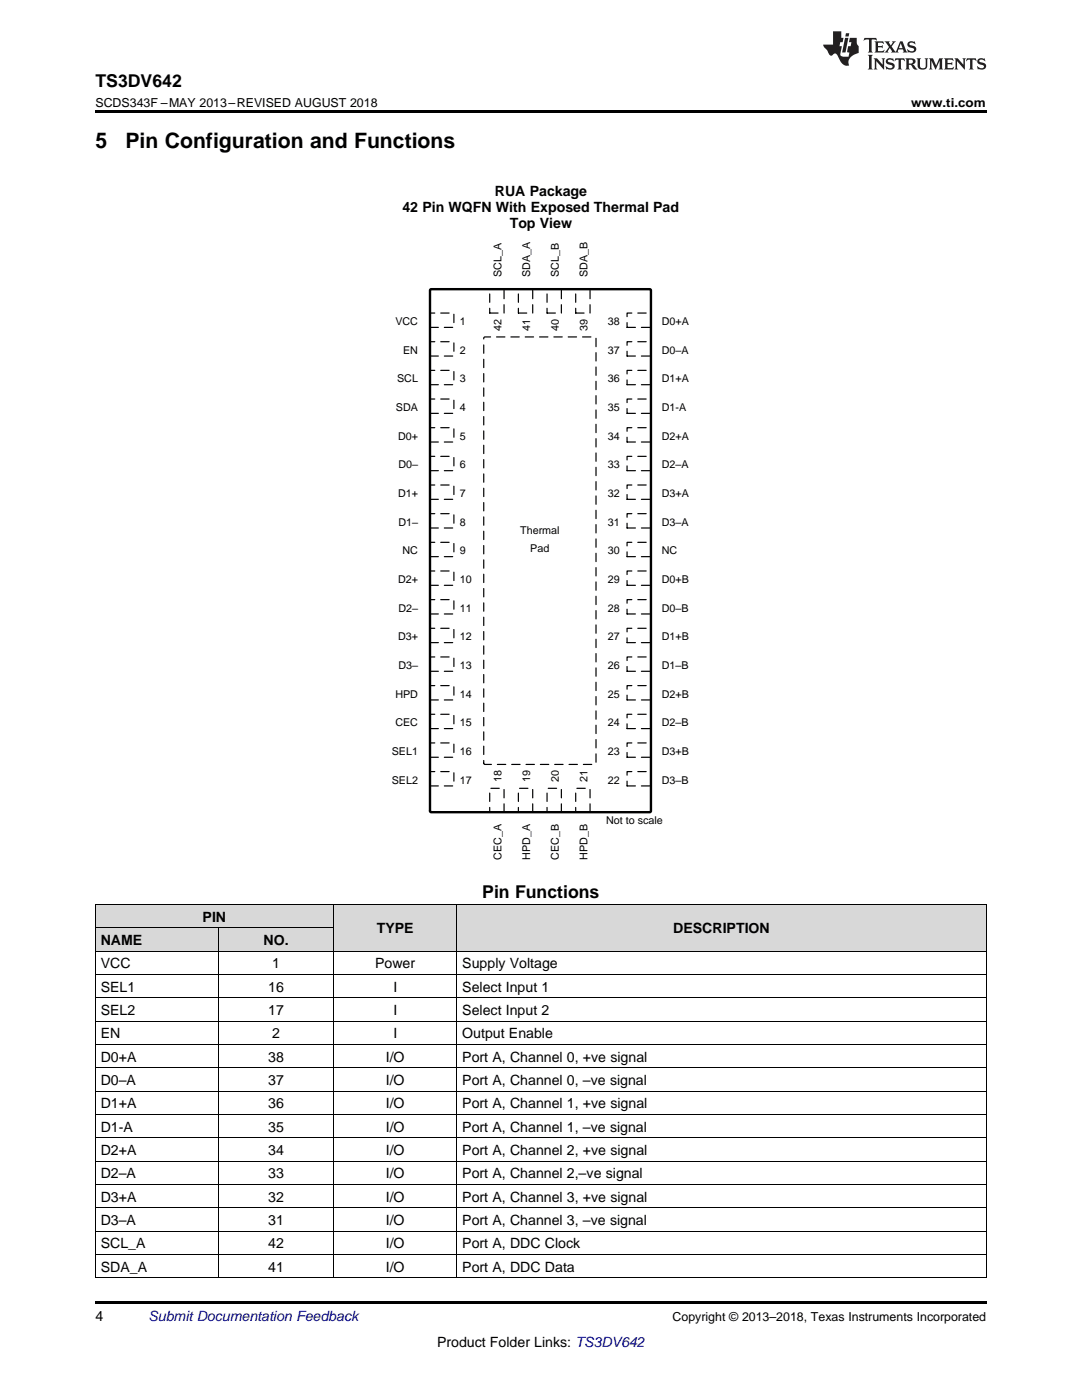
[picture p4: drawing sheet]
<svg xmlns="http://www.w3.org/2000/svg" width="216mm" height="279mm" viewBox="0 0 216 279" stroke-linecap="round" stroke-linejoin="round" font-family="sans-serif">
<g fill="#d8d8d8">
<path d="M66.6 180.6h24.6v9.3h-24.6z"/>
<path d="M91.2 180.6h105.6v9.3h-105.6z"/>
<path d="M19 185.2h24.7v4.7h-24.7z"/>
<path d="M43.7 185.2h22.9v4.7h-22.9z"/>
<path d="M19 180.6h24.7v4.6h-24.7z"/>
<path d="M43.7 180.6h22.9v4.6h-22.9z"/>
</g>
<path d="M19 259.7h177.8v.5h-177.8z" fill="#000"/>
<g fill="none" stroke="#000" stroke-width=".2">
<path d="M19 199.1h177.8M19 194.5h177.8M19 189.8h177.8M19 185.2h47.6M19 180.5h177.8M19.1 180.5v74.6M43.6 185.2v69.9M66.5 180.5v74.6M91.1 180.5v74.6M196.8 180.5v74.6M19 217.8h177.8M19 213.1h177.8"/>
<path d="M19 208.4h177.8M19 203.8h177.8M19 236.4h177.8M19 231.7h177.8M19 227.1h177.8M19 222.4h177.8M19 255h177.8M19 250.3h177.8M19 245.7h177.8M19 241h177.8"/>
</g>
<path d="M96.5 152.3l.3 .3h21.9l.2-.3v-84.8l-.2-.3h-21.9l-.3 .3v84.8" fill="none" stroke="#000" stroke-width=".24" stroke-dasharray="1.7 1.2"/>
<path d="M85.8 62.5h4.8v2.8h-4.8z" fill-rule="evenodd" fill="#fff"/>
<path d="M85.8 62.5h4.8v2.8h-4.8z" fill="none" stroke="#000" stroke-width=".24" stroke-dasharray="1.7 1.2"/>
<path d="M85.8 68.2h4.8v2.9h-4.8z" fill-rule="evenodd" fill="#fff"/>
<path d="M85.8 68.2h4.8v2.9h-4.8z" fill="none" stroke="#000" stroke-width=".24" stroke-dasharray="1.7 1.2"/>
<path d="M85.8 73.9h4.8v2.9h-4.8z" fill-rule="evenodd" fill="#fff"/>
<path d="M85.8 73.9h4.8v2.9h-4.8z" fill="none" stroke="#000" stroke-width=".24" stroke-dasharray="1.7 1.2"/>
<path d="M85.8 79.6h4.8v2.9h-4.8z" fill-rule="evenodd" fill="#fff"/>
<path d="M85.8 79.6h4.8v2.9h-4.8z" fill="none" stroke="#000" stroke-width=".24" stroke-dasharray="1.7 1.2"/>
<path d="M85.8 85.4h4.8v2.8h-4.8z" fill-rule="evenodd" fill="#fff"/>
<path d="M85.8 85.4h4.8v2.8h-4.8z" fill="none" stroke="#000" stroke-width=".24" stroke-dasharray="1.7 1.2"/>
<path d="M85.8 91.1h4.8v2.8h-4.8z" fill-rule="evenodd" fill="#fff"/>
<path d="M85.8 91.1h4.8v2.8h-4.8z" fill="none" stroke="#000" stroke-width=".24" stroke-dasharray="1.7 1.2"/>
<path d="M85.8 96.8h4.8v2.9h-4.8z" fill-rule="evenodd" fill="#fff"/>
<path d="M85.8 96.8h4.8v2.9h-4.8z" fill="none" stroke="#000" stroke-width=".24" stroke-dasharray="1.7 1.2"/>
<path d="M85.8 102.5h4.8v2.9h-4.8z" fill-rule="evenodd" fill="#fff"/>
<path d="M85.8 102.5h4.8v2.9h-4.8z" fill="none" stroke="#000" stroke-width=".24" stroke-dasharray="1.7 1.2"/>
<path d="M85.8 108.2h4.8v2.9h-4.8z" fill-rule="evenodd" fill="#fff"/>
<path d="M85.8 108.2h4.8v2.9h-4.8z" fill="none" stroke="#000" stroke-width=".24" stroke-dasharray="1.7 1.2"/>
<path d="M85.8 114h4.8v2.8h-4.8z" fill-rule="evenodd" fill="#fff"/>
<path d="M85.8 114h4.8v2.8h-4.8z" fill="none" stroke="#000" stroke-width=".24" stroke-dasharray="1.7 1.2"/>
<path d="M85.8 119.7h4.8v2.8h-4.8z" fill-rule="evenodd" fill="#fff"/>
<path d="M85.8 119.7h4.8v2.8h-4.8z" fill="none" stroke="#000" stroke-width=".24" stroke-dasharray="1.7 1.2"/>
<path d="M85.8 125.4h4.8v2.9h-4.8z" fill-rule="evenodd" fill="#fff"/>
<path d="M85.8 125.4h4.8v2.9h-4.8z" fill="none" stroke="#000" stroke-width=".24" stroke-dasharray="1.7 1.2"/>
<path d="M85.8 131.1h4.8v2.9h-4.8z" fill-rule="evenodd" fill="#fff"/>
<path d="M85.8 131.1h4.8v2.9h-4.8z" fill="none" stroke="#000" stroke-width=".24" stroke-dasharray="1.7 1.2"/>
<path d="M85.8 136.8h4.8v2.9h-4.8z" fill-rule="evenodd" fill="#fff"/>
<path d="M85.8 136.8h4.8v2.9h-4.8z" fill="none" stroke="#000" stroke-width=".24" stroke-dasharray="1.7 1.2"/>
<path d="M85.8 142.5h4.8v2.9h-4.8z" fill-rule="evenodd" fill="#fff"/>
<path d="M85.8 142.5h4.8v2.9h-4.8z" fill="none" stroke="#000" stroke-width=".24" stroke-dasharray="1.7 1.2"/>
<path d="M85.8 148.3h4.8v2.8h-4.8z" fill-rule="evenodd" fill="#fff"/>
<path d="M85.8 148.3h4.8v2.8h-4.8z" fill="none" stroke="#000" stroke-width=".24" stroke-dasharray="1.7 1.2"/>
<path d="M85.8 154h4.8v2.8h-4.8z" fill-rule="evenodd" fill="#fff"/>
<path d="M85.8 154h4.8v2.8h-4.8z" fill="none" stroke="#000" stroke-width=".24" stroke-dasharray="1.7 1.2"/>
<path d="M97.7 157.3h2.9v4.8h-2.9z" fill-rule="evenodd" fill="#fff"/>
<path d="M97.7 157.3h2.9v4.8h-2.9z" fill="none" stroke="#000" stroke-width=".24" stroke-dasharray="1.7 1.2"/>
<path d="M103.4 157.3h2.9v4.8h-2.9z" fill-rule="evenodd" fill="#fff"/>
<path d="M103.4 157.3h2.9v4.8h-2.9z" fill="none" stroke="#000" stroke-width=".24" stroke-dasharray="1.7 1.2"/>
<path d="M109.2 157.3h2.8v4.8h-2.8z" fill-rule="evenodd" fill="#fff"/>
<path d="M109.2 157.3h2.8v4.8h-2.8z" fill="none" stroke="#000" stroke-width=".24" stroke-dasharray="1.7 1.2"/>
<path d="M114.9 157.3h2.8v4.8h-2.8z" fill-rule="evenodd" fill="#fff"/>
<path d="M114.9 157.3h2.8v4.8h-2.8z" fill="none" stroke="#000" stroke-width=".24" stroke-dasharray="1.7 1.2"/>
<path d="M125.1 154h4.8v2.8h-4.8z" fill-rule="evenodd" fill="#fff"/>
<path d="M125.1 154h4.8v2.8h-4.8z" fill="none" stroke="#000" stroke-width=".24" stroke-dasharray="1.7 1.2"/>
<path d="M125.1 148.3h4.8v2.8h-4.8z" fill-rule="evenodd" fill="#fff"/>
<path d="M125.1 148.3h4.8v2.8h-4.8z" fill="none" stroke="#000" stroke-width=".24" stroke-dasharray="1.7 1.2"/>
<path d="M125.1 142.5h4.8v2.9h-4.8z" fill-rule="evenodd" fill="#fff"/>
<path d="M125.1 142.5h4.8v2.9h-4.8z" fill="none" stroke="#000" stroke-width=".24" stroke-dasharray="1.7 1.2"/>
<path d="M125.1 136.8h4.8v2.9h-4.8z" fill-rule="evenodd" fill="#fff"/>
<path d="M125.1 136.8h4.8v2.9h-4.8z" fill="none" stroke="#000" stroke-width=".24" stroke-dasharray="1.7 1.2"/>
<path d="M125.1 131.1h4.8v2.9h-4.8z" fill-rule="evenodd" fill="#fff"/>
<path d="M125.1 131.1h4.8v2.9h-4.8z" fill="none" stroke="#000" stroke-width=".24" stroke-dasharray="1.7 1.2"/>
<path d="M125.1 125.4h4.8v2.9h-4.8z" fill-rule="evenodd" fill="#fff"/>
<path d="M125.1 125.4h4.8v2.9h-4.8z" fill="none" stroke="#000" stroke-width=".24" stroke-dasharray="1.7 1.2"/>
<path d="M125.1 119.7h4.8v2.8h-4.8z" fill-rule="evenodd" fill="#fff"/>
<path d="M125.1 119.7h4.8v2.8h-4.8z" fill="none" stroke="#000" stroke-width=".24" stroke-dasharray="1.7 1.2"/>
<path d="M125.1 114h4.8v2.8h-4.8z" fill-rule="evenodd" fill="#fff"/>
<path d="M125.1 114h4.8v2.8h-4.8z" fill="none" stroke="#000" stroke-width=".24" stroke-dasharray="1.7 1.2"/>
<path d="M125.1 108.2h4.8v2.9h-4.8z" fill-rule="evenodd" fill="#fff"/>
<path d="M125.1 108.2h4.8v2.9h-4.8z" fill="none" stroke="#000" stroke-width=".24" stroke-dasharray="1.7 1.2"/>
<path d="M125.1 102.5h4.8v2.9h-4.8z" fill-rule="evenodd" fill="#fff"/>
<path d="M125.1 102.5h4.8v2.9h-4.8z" fill="none" stroke="#000" stroke-width=".24" stroke-dasharray="1.7 1.2"/>
<path d="M125.1 96.8h4.8v2.9h-4.8z" fill-rule="evenodd" fill="#fff"/>
<path d="M125.1 96.8h4.8v2.9h-4.8z" fill="none" stroke="#000" stroke-width=".24" stroke-dasharray="1.7 1.2"/>
<path d="M125.1 91.1h4.8v2.8h-4.8z" fill-rule="evenodd" fill="#fff"/>
<path d="M125.1 91.1h4.8v2.8h-4.8z" fill="none" stroke="#000" stroke-width=".24" stroke-dasharray="1.7 1.2"/>
<path d="M125.1 85.4h4.8v2.8h-4.8z" fill-rule="evenodd" fill="#fff"/>
<path d="M125.1 85.4h4.8v2.8h-4.8z" fill="none" stroke="#000" stroke-width=".24" stroke-dasharray="1.7 1.2"/>
<path d="M125.1 79.6h4.8v2.9h-4.8z" fill-rule="evenodd" fill="#fff"/>
<path d="M125.1 79.6h4.8v2.9h-4.8z" fill="none" stroke="#000" stroke-width=".24" stroke-dasharray="1.7 1.2"/>
<path d="M125.1 73.9h4.8v2.9h-4.8z" fill-rule="evenodd" fill="#fff"/>
<path d="M125.1 73.9h4.8v2.9h-4.8z" fill="none" stroke="#000" stroke-width=".24" stroke-dasharray="1.7 1.2"/>
<path d="M125.1 68.2h4.8v2.9h-4.8z" fill-rule="evenodd" fill="#fff"/>
<path d="M125.1 68.2h4.8v2.9h-4.8z" fill="none" stroke="#000" stroke-width=".24" stroke-dasharray="1.7 1.2"/>
<path d="M125.1 62.5h4.8v2.8h-4.8z" fill-rule="evenodd" fill="#fff"/>
<path d="M125.1 62.5h4.8v2.8h-4.8z" fill="none" stroke="#000" stroke-width=".24" stroke-dasharray="1.7 1.2"/>
<path d="M114.9 57.7h2.8v4.8h-2.8z" fill-rule="evenodd" fill="#fff"/>
<path d="M114.9 57.7h2.8v4.8h-2.8z" fill="none" stroke="#000" stroke-width=".24" stroke-dasharray="1.7 1.2"/>
<path d="M109.2 57.7h2.8v4.8h-2.8z" fill-rule="evenodd" fill="#fff"/>
<path d="M109.2 57.7h2.8v4.8h-2.8z" fill="none" stroke="#000" stroke-width=".24" stroke-dasharray="1.7 1.2"/>
<path d="M103.4 57.7h2.9v4.8h-2.9z" fill-rule="evenodd" fill="#fff"/>
<path d="M103.4 57.7h2.9v4.8h-2.9z" fill="none" stroke="#000" stroke-width=".24" stroke-dasharray="1.7 1.2"/>
<path d="M97.7 57.7h2.9v4.8h-2.9z" fill-rule="evenodd" fill="#fff"/>
<path d="M97.7 57.7h2.9v4.8h-2.9z" fill="none" stroke="#000" stroke-width=".24" stroke-dasharray="1.7 1.2"/>
<path d="M85.9 57.8h43.9v104.2h-43.9z" fill="none" stroke="#000" stroke-width=".48"/>
<path d="M19 22h177.8v.5h-177.8z" fill="#000"/>
<g fill="#231f20">
<path d="M172.5 7.6l-.1 .5 .4-.2h.6v.1v2.1l-.2 .4h.9l-.2-.4v-2.1l.1-.1h.5l.5 .2-.2-.5zM174.5 8.3l.2 .3v1.5l-.2 .4h1.8l.2-.6a1.04 1.04 0 0 1-1.3 .2v-.7h.6l.3 .2v-.6l-.3 .2h-.6v-.6l.8-.1 .4 .3-.2-.5zM176.5 8.3l.9 1.1-.9 1.1h.8l-.2-.2 .4-.7 .5 .7-.2 .2h1.5l-.2-.2 .2-.4h.9l.1 .4-.2 .2h1l-.3-.3-.7-1.9h-.5l-.9 2-.8-1 .9-1h-.8l.1 .3-.4 .5-.3-.6 .1-.2zM179.7 8.6l.4 1h-.7zM181.3 8.4a.63 .63 0 0 0-.2 .7 .63 .63 0 0 0 .6 .4l.6 .2 .1 .2a.75 .75 0 0 1-.7 .4 .75 .75 0 0 1-.6-.5l.1 .7 .1-.1a1.11 1.11 0 0 0 1.5-.6 1.13 1.13 0 0 0-1.2-.8l-.1-.4a1.04 1.04 0 0 1 1.2 .2l-.2-.5-.2 .1-.4-.2zM173.2 10.9l.2 .4v2.2l-.2 .4h1l-.3-.4v-2.2l.3-.4zM174.3 11.6l.3 .4v1.5l-.3 .4h.8l-.2-.4v-1.3l1.5 1.7v-1.9l.2-.4h-.7l.2 .4v.9l-1.1-1.3zM177 11.8a.62 .62 0 0 0-.2 .7 .62 .62 0 0 0 .6 .4l.6 .1 .1 .3a.76 .76 0 0 1-.7 .3 .76 .76 0 0 1-.7-.4l.2 .7 .1-.1a1.11 1.11 0 0 0 1.5-.6 1.13 1.13 0 0 0-1.2-.8l-.1-.4a1.04 1.04 0 0 1 1.2 .2l-.2-.6-.2 .1-.5-.1zM178.7 11.6l-.2 .6a.61 .61 0 0 1 .8-.3v1.6l-.2 .4h.9l-.2-.4v-1.6a.63 .63 0 0 1 .7 .3l-.1-.6zM180.6 11.6l.3 .4v1.5l-.3 .4h1l-.2-.2-.1-.8 .6 .2a.76 .76 0 0 0 1.2 .7l-1-1a.58 .58 0 0 0 .6-.5 .58 .58 0 0 0-.5-.6zM181.4 11.9h.1a.45 .45 0 0 1 .5 .1 .45 .45 0 0 1 .1 .5l-.8 .2zM182.9 11.6l.2 .2a2.17 2.17 0 0 0 .3 1.9 .99 .99 0 0 0 1.6-.6v-1.1l.2-.4h-.7l.2 .2a1.92 1.92 0 0 1-.2 1.8 .6 .6 0 0 1-.9-.5v-1.1l.2-.4zM185.4 11.6l.2 .4v1.5l-.2 .4h.7l-.2-.4v-1.4l.8 1.8 .8-1.8v1.4l-.2 .4h.9l-.2-.4v-1.5l.2-.4h-.8l-.6 1.5-.6-1.5zM188.4 11.6l.2 .4v1.5l-.2 .4h1.8l.1-.6a1.04 1.04 0 0 1-1.2 .1v-.6h.5l.4 .2v-.6l-.4 .2h-.5v-.7h.8l.3 .3-.1-.6zM190.5 11.6l.2 .4v1.5l-.2 .4h.7l-.2-.4v-1.3l1.5 1.7v-1.9l.2-.4h-.7l.2 .4v.9l-1.1-1.3zM192.9 11.6l-.1 .6a.61 .61 0 0 1 .7-.3l.1 1.6-.3 .4h1l-.3-.4 .1-1.6a.63 .63 0 0 1 .7 .3l-.1-.6zM195.2 11.8a.62 .62 0 0 0-.2 .7 .62 .62 0 0 0 .6 .4l.6 .1 .1 .3a.76 .76 0 0 1-.7 .3 .76 .76 0 0 1-.6-.4l.1 .7 .1-.1a1.11 1.11 0 0 0 1.6-.6 1.13 1.13 0 0 0-1.3-.8l-.1-.4a1.04 1.04 0 0 1 1.2 .2l-.1-.6-.2 .1-.5-.1z"/>
<path d="M166.2 6.3v2.6h-1.9v.4l.8 .9a.91 .91 0 0 0 1 .8 .56 .56 0 0 1 .5-.3 .56 .56 0 0 1 .5 .3l.4 .8a1.53 1.53 0 0 0 1.9 1.2 1.54 1.54 0 0 1 1-2.1l.9-.3v-1.4a1.52 1.52 0 0 1-.4-1.6h-1.3l-.2 .8h.5l-.2 .8h-.5l-.1 1v.2l.4 .1-.2 .8a1.93 1.93 0 0 1-1.6-.3l.3-1.8h-.5l.2-.8h.4l.2-.8h-.4v-1.3zM168.6 7.6l-.6 2.9h.7l.6-2.9zM168.8 6.6l-.1 .7h.6l.2-.7z"/>
</g>
<g font-size="4.2">
<text x="19" y="29.6">5</text>
<text x="25" y="29.6">Pin Configuration and Functions</text>
</g>
<g font-size="3.5">
<text x="19" y="17.3">TS3DV642</text>
<text x="96.2" y="179.3">Pin Functions</text>
</g>
<g font-size="2.8">
<text x="98.7" y="39.2">RUA Package</text>
<text x="80.3" y="42.3">42 Pin WQFN With Exposed Thermal Pad</text>
<text x="101.7" y="45.5">Top View</text>
<text x="40.4" y="183.9">PIN</text>
<text x="20.1" y="188.6">NAME</text>
<text x="52.6" y="188.6">NO.</text>
<text x="75.2" y="186.3">TYPE</text>
<text x="134.3" y="186.3">DESCRIPTION</text>
<text x="20.1" y="193.3">VCC</text>
<text x="20.1" y="197.9">SEL1</text>
<text x="53.5" y="197.9">16</text>
<text x="54.3" y="193.3">1</text>
<text x="74.9" y="193.3">Power</text>
<text x="78.5" y="197.9">I</text>
<text x="92.3" y="193.3">Supply Voltage</text>
<text x="92.3" y="197.9">Select Input 1</text>
<text x="20.1" y="202.6">SEL2</text>
<text x="53.5" y="202.6">17</text>
<text x="78.5" y="202.6">I</text>
<text x="92.3" y="202.6">Select Input 2</text>
<text x="20.1" y="207.2">EN</text>
<text x="54.3" y="207.2">2</text>
<text x="78.5" y="207.2">I</text>
<text x="92.3" y="207.2">Output Enable</text>
<text x="20.1" y="211.9">D0+A</text>
<text x="53.5" y="211.9">38</text>
<text x="77" y="211.9">I/O</text>
<text x="92.3" y="211.9">Port A, Channel 0, +ve signal</text>
<text x="20.1" y="216.5">D0–A</text>
<text x="20.1" y="221.2">D1+A</text>
<text x="53.5" y="216.5">37</text>
<text x="53.5" y="221.2">36</text>
<text x="77" y="216.5">I/O</text>
<text x="77" y="221.2">I/O</text>
<text x="92.3" y="216.5">Port A, Channel 0, –ve signal</text>
<text x="92.3" y="221.2">Port A, Channel 1, +ve signal</text>
<text x="20.1" y="225.8">D1-A</text>
<text x="53.5" y="225.8">35</text>
<text x="77" y="225.8">I/O</text>
<text x="92.3" y="225.8">Port A, Channel 1, –ve signal</text>
<text x="20.1" y="230.5">D2+A</text>
<text x="53.5" y="230.5">34</text>
<text x="77" y="230.5">I/O</text>
<text x="92.3" y="230.5">Port A, Channel 2, +ve signal</text>
<text x="20.1" y="235.2">D2–A</text>
<text x="20.1" y="239.8">D3+A</text>
<text x="53.5" y="235.2">33</text>
<text x="53.5" y="239.8">32</text>
<text x="77" y="235.2">I/O</text>
<text x="77" y="239.8">I/O</text>
<text x="92.3" y="235.2">Port A, Channel 2,–ve signal</text>
<text x="92.3" y="239.8">Port A, Channel 3, +ve signal</text>
<text x="20.1" y="244.5">D3–A</text>
<text x="53.5" y="244.5">31</text>
<text x="77" y="244.5">I/O</text>
<text x="92.3" y="244.5">Port A, Channel 3, –ve signal</text>
<text x="20.1" y="249.1">SCL_A</text>
<text x="53.5" y="249.1">42</text>
<text x="77" y="249.1">I/O</text>
<text x="92.3" y="249.1">Port A, DDC Clock</text>
<text x="20.1" y="253.8">SDA_A</text>
<text x="53.5" y="253.8">41</text>
<text x="77" y="253.8">I/O</text>
<text x="92.3" y="253.8">Port A, DDC Data</text>
<text x="19" y="263.6">4</text>
<text x="87.2" y="268.9">Product Folder Links: TS3DV642</text>
</g>
<text font-size="2.8" fill="#0000c8" x="29.6" y="263.6">Submit Documentation Feedback</text>
<g font-size="2.5">
<text x="19" y="21.4">SCDS343F –MAY 2013–REVISED AUGUST 2018</text>
<text x="181.8" y="21.4">www.ti.com</text>
<text x="134.2" y="263.6">Copyright © 2013–2018, Texas Instruments Incorporated</text>
</g>
<g font-size="2.1">
<text x="100.1" y="55.3" transform="rotate(-90 100.1 55.3)">SCL_A</text>
<text x="105.8" y="55.3" transform="rotate(-90 105.8 55.3)">SDA_A</text>
<text x="111.5" y="55.3" transform="rotate(-90 111.5 55.3)">SCL_B</text>
<text x="117.3" y="55.3" transform="rotate(-90 117.3 55.3)">SDA_B</text>
<text x="78.9" y="64.9">VCC</text>
<text x="91.8" y="64.9">1</text>
<text x="121.3" y="64.9">38</text>
<text x="132" y="64.9">D0+A</text>
<text x="80.4" y="70.6">EN</text>
<text x="91.8" y="70.6">2</text>
<text x="100.1" y="66.1" transform="rotate(-90 100.1 66.1)">42</text>
<text x="105.8" y="66.1" transform="rotate(-90 105.8 66.1)">41</text>
<text x="111.5" y="66.1" transform="rotate(-90 111.5 66.1)">40</text>
<text x="117.3" y="66.1" transform="rotate(-90 117.3 66.1)">39</text>
<text x="121.3" y="70.6">37</text>
<text x="132" y="70.6">D0±A</text>
<text x="79.2" y="76.3">SCL</text>
<text x="91.8" y="76.3">3</text>
<text x="121.3" y="76.3">36</text>
<text x="132" y="76.3">D1+A</text>
<text x="79" y="82">SDA</text>
<text x="91.8" y="82">4</text>
<text x="121.3" y="82">35</text>
<text x="132" y="82">D1-A</text>
<text x="79.4" y="87.7">D0+</text>
<text x="91.8" y="87.7">5</text>
<text x="121.3" y="87.7">34</text>
<text x="132" y="87.7">D2+A</text>
<text x="79.5" y="93.5">D0±</text>
<text x="91.8" y="93.5">6</text>
<text x="121.3" y="93.5">33</text>
<text x="132" y="93.5">D2±A</text>
<text x="79.4" y="99.2">D1+</text>
<text x="91.8" y="99.2">7</text>
<text x="121.3" y="99.2">32</text>
<text x="132" y="99.2">D3+A</text>
<text x="79.5" y="104.9">D1±</text>
<text x="91.8" y="104.9">8</text>
<text x="103.8" y="106.6">Thermal</text>
<text x="121.3" y="104.9">31</text>
<text x="132" y="104.9">D3±A</text>
<text x="80.3" y="110.6">NC</text>
<text x="91.8" y="110.6">9</text>
<text x="105.8" y="110.1">Pad</text>
<text x="121.3" y="110.6">30</text>
<text x="132" y="110.6">NC</text>
<text x="79.4" y="116.3">D2+</text>
<text x="91.8" y="116.3">10</text>
<text x="121.3" y="116.3">29</text>
<text x="132" y="116.3">D0+B</text>
<text x="79.5" y="122.1">D2±</text>
<text x="91.8" y="122.1">11</text>
<text x="121.3" y="122.1">28</text>
<text x="132" y="122.1">D0±B</text>
<text x="79.4" y="127.8">D3+</text>
<text x="91.8" y="127.8">12</text>
<text x="121.3" y="127.8">27</text>
<text x="132" y="127.8">D1+B</text>
<text x="79.5" y="133.5">D3±</text>
<text x="91.8" y="133.5">13</text>
<text x="121.3" y="133.5">26</text>
<text x="132" y="133.5">D1±B</text>
<text x="78.9" y="139.2">HPD</text>
<text x="91.8" y="139.2">14</text>
<text x="121.3" y="139.2">25</text>
<text x="132" y="139.2">D2+B</text>
<text x="78.9" y="144.9">CEC</text>
<text x="91.8" y="144.9">15</text>
<text x="121.3" y="144.9">24</text>
<text x="132" y="144.9">D2±B</text>
<text x="78.2" y="150.7">SEL1</text>
<text x="91.8" y="150.7">16</text>
<text x="121.3" y="150.7">23</text>
<text x="132" y="150.7">D3+B</text>
<text x="78.2" y="156.4">SEL2</text>
<text x="91.8" y="156.4">17</text>
<text x="100.1" y="156.1" transform="rotate(-90 100.1 156.1)">18</text>
<text x="105.8" y="156.1" transform="rotate(-90 105.8 156.1)">19</text>
<text x="111.5" y="156.1" transform="rotate(-90 111.5 156.1)">20</text>
<text x="117.3" y="156.1" transform="rotate(-90 117.3 156.1)">21</text>
<text x="121.3" y="156.4">22</text>
<text x="132" y="156.4">D3±B</text>
<text x="120.9" y="164.5">Not to scale</text>
<text x="100.1" y="171.6" transform="rotate(-90 100.1 171.6)">CEC_A</text>
<text x="105.8" y="171.6" transform="rotate(-90 105.8 171.6)">HPD_A</text>
<text x="111.5" y="171.6" transform="rotate(-90 111.5 171.6)">CEC_B</text>
<text x="117.3" y="171.6" transform="rotate(-90 117.3 171.6)">HPD_B</text>
</g>
</svg>
